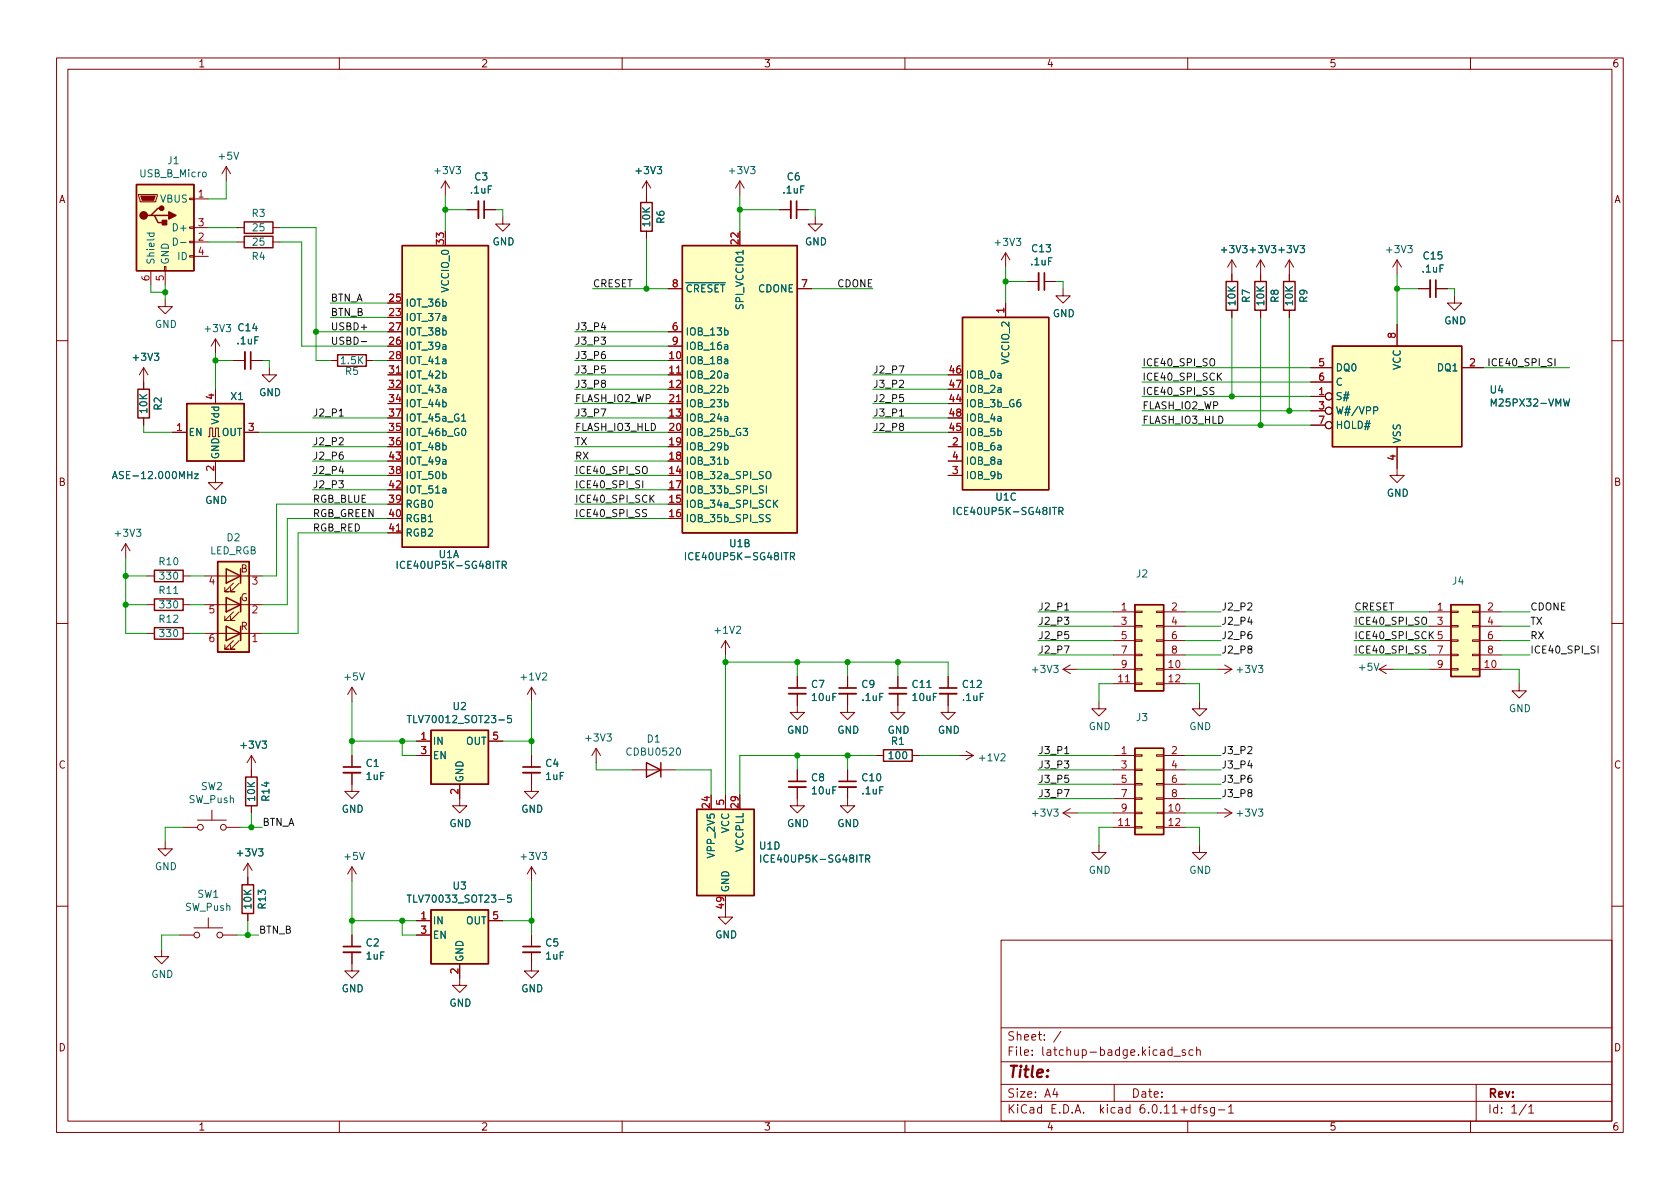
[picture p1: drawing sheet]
<svg xmlns="http://www.w3.org/2000/svg" width="297mm" height="210mm" viewBox="0 0 297 210" stroke-linecap="round" stroke-linejoin="round" font-family="sans-serif">
<g fill="none" stroke="#840000" stroke-width=".18">
<path d="M10 10.2h277v190.1h-277zM12 12.2h273v186.1h-273zM60 10.2v2M110 10.2v2M160 10.2v2M210 10.2v2M260 10.2v2M24.5 34.4h3.3v.3l-.2 1h-2.8zM33.5 35h.8v.3h-.8zM34.3 35.2h2.5M40 29.5l-.8 1.2M40 29.5v2.5"/>
<path d="M40 29.5l.8 1.2M78.7 32l-.7 1.3M78.7 32v2.5M78.7 32l.8 1.3M82.5 37.1h2.1M85.6 37.1h2M88.9 38.3v1.3h1.3l-1.3 1.3-1.3-1.3h1.3M114.3 32l-.8 1.3M114.3 32v3.8M114.3 32l.8 1.3M130.8 32v2.5M130.8 32l-.8 1.3"/>
<path d="M130.8 32l.8 1.3M137.8 37.1h2M140.8 37.1h2.1M144.1 38.3v1.3h1.3l-1.3 1.3-1.2-1.3h1.2M26.7 47.9v2.5M29.1 47.1h.2v.8h-.2zM29.2 53v1.2h1.3l-1.3 1.3-1.3-1.3h1.3M29.2 47.9v2.5M33.5 45.2h.8v.3h-.8zM33.5 42.7h.8v.2h-.8zM33.5 40.1h.8v.3h-.8zM34.3 40.3h2.5"/>
<path d="M34.3 42.8h2.5M34.3 45.3h2.5M38.1 59.9v2.6M38.1 59.9l-.8 1.3M38.1 59.9l.8 1.3M41.9 40.3h1.3M41.9 42.8h1.3M48.3 40.3h1.2M48.3 42.8h1.2M68.6 58.7h2.5M68.6 56.1h2.5M68.6 53.6h2.5"/>
<path d="M78.7 40.9v2.5M114.3 40.9v1.3M118.1 51h2.5M118.1 58.7h2.5M130.8 40.9v2.5M141 51h2.5M177.8 44.7v2.5M177.8 53.6v2.5M177.8 44.7l-.8 1.3M177.8 44.7l.8 1.3M181.6 49.8h2M184.7 49.8h2"/>
<path d="M188 51v1.3h1.2l-1.2 1.3-1.3-1.3h1.3M217.8 46l-.8 1.2M217.8 46v3.8M217.8 54.9v1.2M217.8 46l.8 1.2M222.9 46l-.8 1.2M222.9 46v3.8M222.9 54.9v1.2M222.9 46l.7 1.2M228 46l-.8 1.2M228 46v3.8M228 54.9v1.2"/>
<path d="M228 46l.7 1.2M247 46v2.5M247 57.4v3.8M247 46l-.7 1.2M247 46l.8 1.2M250.8 51h2.1M253.9 51h2M257.2 52.3v1.3h1.2l-1.2 1.3-1.3-1.3h1.3M10 60.2h2M25.4 65l-.8 1.3M25.4 65v3.8M25.4 73.9v1.3"/>
<path d="M25.4 65l.8 1.3M30.5 76.4h2.5M36.8 77.2h.3v-1.5h.5v1.5h.5v-1.5h.5v1.5h.3M38.1 68.8v2.6M41.3 63.7h2M43.2 76.4h2.5M44.3 63.7h2.1M47.6 65v1.3h1.3l-1.3 1.3-1.2-1.3h1.2M58.4 63.7h1.3M64.8 63.7h1.2M68.6 79h2.5M68.6 71.4h2.5"/>
<path d="M68.6 76.4h2.5M68.6 66.3h2.5M68.6 68.8h2.5M68.6 73.9h2.5M68.6 63.7h2.5M68.6 61.2h2.5M118.1 79h2.5M118.1 71.4h2.5M118.1 76.4h2.5M118.1 66.3h2.5M118.1 68.8h2.5M118.1 73.9h2.5"/>
<path d="M118.1 63.7h2.5M118.1 61.2h2.5M167.6 79h2.6M167.6 71.4h2.6M167.6 76.4h2.6M167.6 66.3h2.6M167.6 68.8h2.6M167.6 73.9h2.6M231.8 70.1h2.5M231.8 65h3.8M231.8 72.6h2.5M231.8 67.6h3.8"/>
<path d="M231.8 75.2h2.5M247 79v5.1h1.3l-1.3 1.2-1.3-1.2h1.3M258.4 65h3.9M285 60.2h2M22.2 96.1l-.7 1.3M22.2 96.1v2.6M22.2 96.1l.8 1.3M38.1 81.5v3.8h1.3l-1.3 1.3-1.3-1.3h1.3M68.6 84.1h2.5M68.6 81.5h2.5M68.6 89.1h2.5M68.6 91.7h2.5"/>
<path d="M68.6 86.6h2.5M68.6 94.2h2.5M118.1 84.1h2.5M118.1 81.5h2.5M118.1 89.1h2.5M118.1 91.7h2.5M118.1 86.6h2.5M167.6 84.1h2.6M167.6 81.5h2.6M10 110.2h2M26 112h1.3M26 106.9h1.3"/>
<path d="M26 101.8h1.3M32.4 112h1.3M32.4 106.9h1.3M32.4 101.8h1.3M36.2 112h6.3M36.2 106.9h6.3M36.2 101.8h6.3M40 105.7v2.5zM40 108.2h.1M40 110.7v2.6zM40 113.3h.1M41.3 103.1l-1.5 1.5h.7h-.7v-.7"/>
<path d="M41.3 108.2l-1.5 1.5h.7h-.7v-.7M41.3 113.3l-1.5 1.5h.7h-.7v-.8M42.3 103.1l-1.5 1.5h.7h-.7v-.7M42.3 108.2l-1.5 1.5h.7h-.7v-.7M42.3 113.3l-1.5 1.5h.7h-.7v-.8M42.5 105.7v2.5M42.5 110.7v2.6M43.8 112h2.6M43.8 106.9h2.6M43.8 101.8h2.6M128.3 113.3v2.5M128.3 113.3l-.8 1.2"/>
<path d="M128.3 113.3l.7 1.2M141 119.6v2.1M149.9 119.6v2.1M158.7 119.6v2.1M167.6 119.6v2.1M188 118.4h2.5M188 118.4l1.2 .7M189.2 117.6l-1.2 .8M196.8 118.4h3.9M196.8 108.2h3.9M196.8 110.7h3.9M196.8 113.3h3.9"/>
<path d="M196.8 115.8h3.9M200.7 118.2h1.2v.3h-1.2zM200.7 115.7h1.2v.2h-1.2zM200.7 113.2h1.2v.2h-1.2zM200.7 110.6h1.2v.3h-1.2zM200.7 108.1h1.2v.2h-1.2zM204.5 118.2h1.2v.3h-1.2zM204.5 115.7h1.2v.2h-1.2zM204.5 113.2h1.2v.2h-1.2zM204.5 110.6h1.2v.3h-1.2zM204.5 108.1h1.2v.2h-1.2zM205.7 118.4h3.8"/>
<path d="M205.7 108.2h3.8M205.7 110.7h3.8M205.7 113.3h3.8M205.7 115.8h3.8M215.3 118.4h2.5M216.5 117.6l1.3 .8M217.8 118.4l-1.3 .7M243.8 118.4l1.3 .7M243.8 118.4h2.6M245.1 117.6l-1.3 .8M252.7 118.4h3.8M252.7 108.2h3.8"/>
<path d="M252.7 110.7h3.8M252.7 113.3h3.8M252.7 115.8h3.8M256.5 118.2h1.3v.3h-1.3zM256.5 115.7h1.3v.2h-1.3zM256.5 113.2h1.3v.2h-1.3zM256.5 110.6h1.3v.3h-1.3zM256.5 108.1h1.3v.2h-1.3zM260.3 118.2h1.3v.3h-1.3zM260.3 115.7h1.3v.2h-1.3zM260.3 113.2h1.3v.2h-1.3zM260.3 110.6h1.3v.3h-1.3z"/>
<path d="M260.3 108.1h1.3v.2h-1.3zM261.6 118.4h3.8M261.6 108.2h3.8M261.6 110.7h3.8M261.6 113.3h3.8M261.6 115.8h3.8M285 110.2h2M44.4 133.6v3.8M44.4 133.6l-.7 1.3M44.4 133.6l.8 1.3M62.2 136.6v3.3h1.3l-1.3 1.3-1.2-1.3h1.2M62.2 121.5v2.6"/>
<path d="M62.2 133.6v2M62.2 121.5l-.7 1.3M62.2 121.5l.8 1.3M73.7 131.1h2.5M73.7 133.6h2.5M81.3 138.7v3.8h1.2l-1.2 1.3-1.3-1.3h1.3M86.4 131.1h2.5M94 136.6v3.3h1.2l-1.2 1.3-1.3-1.3h1.3M94 121.5v2.6M94 133.6v2M94 121.5l-.8 1.3M94 121.5l.7 1.3"/>
<path d="M105.4 132.3l-.8 1.3M105.4 132.3v2.6M105.4 132.3l.8 1.3M111.8 136.1h7.6M141 139.2v3.3h1.2l-1.2 1.3-1.3-1.3h1.3M141 122.7v3.3h1.2l-1.2 1.2-1.3-1.2h1.3M141 136.1v2.1M149.9 139.2v3.3h1.2l-1.2 1.3-1.3-1.3h1.3M149.9 122.7v3.3h1.2l-1.2 1.2-1.3-1.2h1.3M149.9 136.1v2.1M154.9 133.6h1.3M158.7 122.7v3.3h1.3l-1.3 1.2-1.2-1.2h1.2"/>
<path d="M161.3 133.6h1.3M167.6 122.7v3.3h1.3l-1.3 1.2-1.2-1.2h1.2M169.5 133.6h2.6M170.8 132.8l1.3 .8M172.1 133.6l-1.3 .8M194.3 124.1v1.2h1.3l-1.3 1.3-1.3-1.3h1.3M196.8 133.6h3.9M196.8 136.1h3.9M196.8 138.7h3.9M196.8 120.9h3.9M200.7 138.6h1.2v.2h-1.2zM200.7 136h1.2v.3h-1.2z"/>
<path d="M200.7 133.5h1.2v.2h-1.2zM200.7 120.8h1.2v.2h-1.2zM204.5 138.6h1.2v.2h-1.2zM204.5 136h1.2v.3h-1.2zM204.5 133.5h1.2v.2h-1.2zM204.5 120.8h1.2v.2h-1.2zM205.7 133.6h3.8M205.7 136.1h3.8M205.7 138.7h3.8M205.7 120.9h3.8M212.1 124.1v1.2h1.3l-1.3 1.3-1.3-1.3h1.3M268.6 120.9v1.3h1.3l-1.3 1.2-1.3-1.2h1.3"/>
<path d="M29.2 148.8v1.3h1.3l-1.3 1.3-1.3-1.3h1.3M32.4 146.3h2.5M34.9 145h5.1M37.5 143.3v1.7M40 146.3h2.5M43.8 152.6v3.9M43.8 152.6l-.7 1.3M43.8 152.6l.8 1.3M44.4 142.5v1.3M62.2 153.3l-.7 1.3M62.2 153.3v2.5M62.2 153.3l.8 1.3"/>
<path d="M94 153.3v2.5M94 153.3l-.8 1.3M94 153.3l.7 1.3M125.7 140.6v2.5M128.3 158.4v3.8h1.2l-1.2 1.2-1.3-1.2h1.3M128.3 140.6v2.5M130.8 140.6v2.5M188 143.8h2.5M188 143.8l1.2 .7M189.2 143l-1.2 .8M194.3 149.5v1.2h1.3l-1.3 1.3-1.3-1.3h1.3M196.8 146.3h3.9"/>
<path d="M196.8 143.8h3.9M196.8 141.2h3.9M200.7 146.2h1.2v.2h-1.2zM200.7 143.6h1.2v.3h-1.2zM200.7 141.1h1.2v.2h-1.2zM204.5 146.2h1.2v.2h-1.2zM204.5 143.6h1.2v.3h-1.2zM204.5 141.1h1.2v.2h-1.2zM205.7 146.3h3.8M205.7 143.8h3.8M205.7 141.2h3.8M212.1 149.5v1.2h1.3l-1.3 1.3-1.3-1.3h1.3"/>
<path d="M215.3 143.8h2.5M216.5 143l1.3 .8M217.8 143.8l-1.3 .7M10 160.2h2M28.6 167.9v1.3h1.2l-1.2 1.2-1.3-1.2h1.3M31.7 165.3h2.6M34.3 164.1h5.1M36.8 162.3v1.8M39.4 165.3h2.5M43.8 161.5v1.3M62.2 168.4v3.3h1.3l-1.3 1.3-1.2-1.3h1.2M62.2 165.3v2.1"/>
<path d="M73.7 162.8h2.5M73.7 165.3h2.5M81.3 170.4v3.8h1.2l-1.2 1.3-1.3-1.3h1.3M86.4 162.8h2.5M94 168.4v3.3h1.2l-1.2 1.3-1.3-1.3h1.3M94 165.3v2.1M177 166.3h108v32h-108zM285 160.2h2M60 198.3v2M110 198.3v2M160 198.3v2M177 194.8h108"/>
<path d="M177 191.8h108M177 187.8h108M177 181.8h108M182.5 186.5v.1M182.5 185.7v.1M184.6 183.8v.1M184.6 183v.1M187.6 182.4l-1.3 1.9M197 191.8v3M207.6 186.8h1.1M209.6 185.7l-.4-.1-.2 .2 .1 .3 .5 .1v.4h-.6M210 198.3v2"/>
<path d="M210.9 185.7l-.4-.1-.3 .3v.4l.2 .3h.5M211.6 185.8l.2-.2 .3 .1 .1 .9M211.6 185.1v1.5M215.4 196.3h1.2M217.2 195.8l.4-.5v1.5M217.2 196.8h.9M260 198.3v2M261 191.8v6.5M270.3 195.8l.4-.5v1.5M270.3 196.8h.9"/>
<circle cx="234.9" cy="75.2" r=".63"/>
<circle cx="234.9" cy="70.1" r=".63"/>
<circle cx="234.9" cy="72.6" r=".63"/>
<circle cx="35.4" cy="146.3" r=".51"/>
<circle cx="39.5" cy="146.3" r=".51"/>
<circle cx="34.8" cy="165.3" r=".51"/>
<circle cx="38.9" cy="165.3" r=".51"/>
</g>
<g fill="none" stroke="#840000" stroke-width=".33">
<path d="M84.6 35.6v3M139.8 35.6v3M183.6 48.3v3M252.9 49.5v3.1M43.3 62.2v3.1M60.7 136.6h3.1M92.5 136.6h3M139.4 139.2h3.1M139.4 122.7h3.1M148.3 139.2h3.1M148.3 122.7h3.1M157.2 122.7h3.1"/>
<path d="M166.1 122.7h3.1M60.7 168.4h3.1M92.5 168.4h3"/>
</g>
<g fill="none" stroke="#840000" stroke-width=".3">
<path d="M85.6 35.6v3M140.8 35.6v3M184.7 48.3v3M253.9 49.5v3.1M44.3 62.2v3.1M60.7 135.6h3.1M92.5 135.6h3M139.4 138.2h3.1M139.4 121.7h3.1M148.3 138.2h3.1M148.3 121.7h3.1M157.2 121.7h3.1"/>
<path d="M166.1 121.7h3.1M60.7 167.4h3.1M92.5 167.4h3"/>
</g>
<g fill="#ffffc2" stroke="#ffffc2" stroke-width=".18">
<path d="M170.2 56.1h15.2v30.5h-15.2z"/>
<path d="M76.2 129.2h10.2v9.5h-10.2z"/>
<path d="M123.2 143.1h10.1v15.3h-10.1z"/>
<path d="M235.6 61.2h22.8v17.8h-22.8z"/>
<path d="M120.6 43.4h20.4v50.8h-20.4z"/>
<path d="M256.5 106.9h5.1v12.7h-5.1z"/>
<path d="M33 71.4h10.2v10.1h-10.2z"/>
<path d="M71.1 43.4h15.3v53.4h-15.3z"/>
<path d="M38.5 99.3h5.6v16h-5.6z"/>
<path d="M76.2 160.9h10.2v9.5h-10.2z"/>
<path d="M200.7 132.3h5v15.3h-5z"/>
<path d="M200.7 106.9h5v15.3h-5z"/>
<path d="M24.1 32.6h10.2v15.3h-10.2z"/>
</g>
<g fill="none" stroke="#840000" stroke-width=".25">
<path d="M24.1 32.6h10.2v15.3h-10.2zM26.7 38.1h.6l.6 1.3h1.3M27.3 38.1h2.5M28.6 36.8h-.7l-1.2 1.3h-.7M43.2 39.2h5.1v2.1h-5.1zM113.3 35.8h2v5.1h-2zM43.2 41.8h5.1v2h-5.1zM71.1 43.4h15.3v53.4h-15.3zM120.6 43.4h20.4v50.8h-20.4zM170.2 56.1h15.2v30.5h-15.2zM216.8 49.8h2v5.1h-2zM221.9 49.8h2v5.1h-2z"/>
<path d="M226.9 49.8h2.1v5.1h-2.1zM24.4 68.8h2v5.1h-2zM33 71.4h10.2v10.1h-10.2zM59.7 62.7h5.1v2.1h-5.1zM235.6 61.2h22.8v17.8h-22.8zM38.5 99.3h5.6v16h-5.6zM27.3 111h5.1v2h-5.1zM27.3 105.9h5.1v2h-5.1zM27.3 100.8h5.1v2.1h-5.1zM40 100.6l2.5 1.2-2.5 1.3zM40 105.7l2.5 1.2-2.5 1.3zM40 110.7l2.5 1.3-2.5 1.3z"/>
<path d="M42.5 100.6v2.5M42.5 105.7v2.5M42.5 110.7v2.6M200.7 106.9h5v15.3h-5zM256.5 106.9h5.1v12.7h-5.1zM43.4 137.4h2.1v5.1h-2.1zM76.2 129.2h10.2v9.5h-10.2zM114.3 134.9l2.5 1.2-2.5 1.3zM116.8 134.9v2.5M156.2 132.6h5.1v2h-5.1zM200.7 132.3h5v15.3h-5zM42.8 156.5h2v5h-2z"/>
<path d="M123.2 143.1h10.1v15.3h-10.1zM76.2 160.9h10.2v9.5h-10.2z"/>
</g>
<g fill="none" stroke="#006464" stroke-width=".18">
<path d="M35.9 30.6l.1-.2 .4 .2 .1 .4-.2 .2-.3 .1-.1-.1zM41.4 26.9l.4 1.3 .4-1.3M80.6 29.4h.8l-.4 .5 .4 .2v.5l-.2 .1-.6-.1M116.2 29.4h.8l-.4 .5 .3 .2v.5l-.2 .1-.5-.1M132.7 29.4h.8l-.4 .5 .3 .2v.5l-.2 .1-.5-.1M26 41.2h1.2M26.5 41.2l-.1 .4 .2 .2 .6-.1v-.5M30.7 42.1a.64 .64 0 0 1 .7 .6 .64 .64 0 0 1-.7 .7zM31.9 42.9h1M40 57.4h.8l-.4 .5 .3 .1v.5l-.2 .2-.5-.2M121.2 50h7M128.1 58.5l.4-.1 .2 .2-.1 .6h-.5"/>
<path d="M179.7 42.1h.8l-.4 .5 .3 .2v.5l-.2 .1-.5-.1M229.9 43.4h.7l-.4 .5 .4 .1v.6l-.2 .1-.5-.1M248.9 43.4h.8l-.4 .5 .3 .1v.6l-.1 .1-.6-.1M27.3 62.5h.8l-.4 .5 .3 .1v.5l-.2 .1-.5-.1M81.6 74.5h.7M128.1 68.6h.4l.2 .2-.1 .5h-.5M128.1 78.8l.4-.1 .2 .3-.1 .5h-.5M128.1 71.2l.4-.1 .2 .2-.1 .6h-.5M131.4 75.8h.8l-.4 .4 .3 .2v.5l-.2 .1-.5-.1M242.9 72.6l.6-.1 .1-.1-.1-.3-.6-.2v1.3M276.4 70.5l.3 1.3 .3-.9 .2 .9 .3-1.3M24.1 93.6h.8l-.4 .5 .3 .1v.5l-.1 .2-.6-.2"/>
<path d="M33.2 84h.7M33.9 83.4v1.2M34.4 83.8h.7l-.7 .8h.7M87.6 99.2h.8M88 99.2v1.3M88.8 99.9h.6l.1-.2v-.3l-.7-.2v1.3M89.1 99.9l.4 .6M128.1 81.3h.4l.2 .2-.1 .5h-.5M135.5 83.6l.2-.2a.43 .43 0 0 1 .6 .4v.4a.42 .42 0 0 1-.4 .5 .42 .42 0 0 1-.5-.5zM135.5 85.9v1.3M136.2 91.1l-.5-.1-.2 .1v.4l.6 .2 .1 .3-.3 .3-.5-.1M137 89l.5 .7"/>
<path d="M137.5 88.5l-.7 .7M138.6 97.7h.7M139 97.7v1.3M139.8 98.4l.6-.1 .1-.2-.1-.3-.6-.1v1.3M140.1 98.4l.4 .6M186.1 89.7h.7M186.4 89.7v1.3M187.2 90.4l.6-.1 .1-.2v-.3l-.7-.1v1.3M187.5 90.4l.4 .6M30.7 105h.7M63.6 119l.4 1.3 .4-1.3M95.9 119.1l.5-.1 .3 .3-.8 1h.8"/>
<path d="M130.2 110.8l.5-.1 .2 .4-.7 .9h.7M186.3 117.7h.8l-.4 .4 .3 .2v.5l-.2 .1-.5-.1M222.5 117.7h.8l-.4 .4 .3 .2v.5l-.2 .1-.5-.1M243 117.3l.4 1.3 .4-1.3M46.3 131h.8l-.4 .5 .4 .2v.5l-.2 .1-.6-.1M88.2 127.3h1M90.4 126.5h-.6l-.1 .6 .2-.1 .4 .1 .1 .2v.4l-.2 .1-.5-.1M107.3 129.8h.8l-.4 .5 .3 .1v.5l-.2 .1-.5-.1M119.7 132.4l.2-.1a.68 .68 0 0 1 .4 .6 .68 .68 0 0 1-.4 .6l-.2-.1-.1-.3zM163.9 121.6h.7M177 133.4l.5-.1 .2 .3-.8 1h.8M45.7 150.1h.8l-.4 .5 .3 .1v.5l-.1 .2-.6-.2"/>
<path d="M63.6 150.7l.4 1.3 .4-1.3M88.2 159.1h1M90.4 158.3h-.6l-.1 .6 .2-.1h.4l.1 .2v.4l-.2 .1-.5-.1M95.9 150.7h.8l-.5 .5 .4 .1v.6l-.2 .1-.5-.1M151.9 151.2h.7M152.3 151.2v1.3M153.1 151.9l.6-.1 .1-.2-.1-.3-.6-.1v1.3M153.4 151.9l.4 .6M186.3 143.1h.8l-.4 .4 .3 .2v.5l-.2 .1-.5-.1M222.5 143.1h.8l-.4 .4 .3 .2v.5l-.2 .1-.5-.1"/>
</g>
<path d="M70.1 66h.7M119.6 66h.7M119.6 71.1h.7M70.1 93.9h.7M37.4 102l-.3 .9h.8M37.7 112.2l-.4 .1a.85 .85 0 0 0 0 1.2l.5-.1v-.5l-.2-.2h-.4l-.1 .2M37.8 107.1h-.6l-.1 .6 .2-.1 .4 .1 .1 .1v.5l-.2 .1-.5-.1M44.7 102h.7l-.4 .5 .4 .1v.6l-.2 .1-.5-.1M44.7 112.6l.4-.4v1.3M44.7 107.2l.5-.1 .2 .4-.7 .9h.7M199 120.6h.7M199 146h.7" fill="none" stroke="#a90000" stroke-width=".18"/>
<g fill="#840000" stroke="#840000" stroke-width=".25">
<path d="M29.8 37.5l1.3 .6-1.3 .6z"/>
<path d="M28.7 39h.8v.7h-.8z"/>
<circle cx="25.4" cy="38.1" r=".63"/>
<circle cx="28.6" cy="36.8" r=".38"/>
</g>
<path d="M24.9 34.7h2.5l-.2 .7h-2.1z" fill="#840000" stroke="#840000" stroke-width=".18"/>
<g fill="none" stroke="#0f0f0f" stroke-width=".18">
<path d="M60 73.6h.7M63.9 60.4h.9M159 73.6h.8M214.6 68.6l-.4-.1-.2 .1v.4l.5 .2 .1 .3-.2 .3-.5-.1M215.4 66.5l.6 .7M216 66l-.7 .7M274.9 63.4v1.3M113.7 85v1.3M114.3 90.2l-.5-.1-.1 .1v.4l.5 .2 .1 .3-.2 .3-.5-.1M115.1 88.1l.5 .7M115.6 87.6l-.7 .7M188.2 107.9h.8"/>
<path d="M252.1 114.3l-.5-.1-.2 .1v.4l.6 .3 .1 .3-.2 .2-.5-.1M282.6 114.2v1.3M188.2 133.3h.8"/>
</g>
<g fill="none" stroke="#009600" stroke-width=".18">
<path d="M40 32v3.2h-3.2M78.7 34.5v6.4M78.7 37.1h3.8M87.6 37.1h1.3v1.2M130.8 34.5v6.4M130.8 37.1h7M142.9 37.1h1.2v1.2M26.7 50.4v1.3h2.5M29.2 50.4v2.6M36.8 40.3h5.1M36.8 42.8h5.1M49.5 40.3h6.4v23.4h2.5"/>
<path d="M49.5 42.8h3.8v18.4h15.3M55.9 58.7h12.7M58.4 56.1h10.2M58.4 53.6h10.2M101.6 58.7h16.5M104.8 51h13.3M114.3 42.2v8.8M143.5 51h10.8M177.8 47.2v6.4M177.8 49.8h3.8M186.7 49.8h1.3v1.2M217.8 56.1v14"/>
<path d="M222.9 56.1v19.1M228 56.1v16.5M247 48.5v8.9M247 51h3.8M255.9 51h1.3v1.3M25.4 75.2v1.2h5.1M38.1 62.5v6.3M38.1 63.7h3.2M45.7 76.4h22.9M46.4 63.7h1.2v1.3M55.2 73.9h13.4M55.2 79h13.4"/>
<path d="M66 63.7h2.6M101.6 71.4h16.5M101.6 76.4h16.5M101.6 73.9h16.5M101.6 66.3h16.5M101.6 68.8h16.5M101.6 61.2h16.5M101.6 63.7h16.5M101.6 79h16.5M154.3 71.4h13.3M154.3 76.4h13.3M154.3 73.9h13.3"/>
<path d="M154.3 66.3h13.3M154.3 68.8h13.3M201.9 65h29.9M201.9 67.6h29.9M201.9 70.1h29.9M201.9 72.6h29.9M201.9 75.2h29.9M262.3 65h15.2M22.2 98.7v13.3h3.8M55.2 86.6h13.4M55.2 84.1h13.4M55.2 81.5h13.4"/>
<path d="M68.6 91.7h-17.8v15.2h-4.4M68.6 89.1h-19.7v12.7h-2.5M68.6 94.2h-15.9v17.8h-6.3M101.6 89.1h16.5M101.6 86.6h16.5M101.6 84.1h16.5M101.6 81.5h16.5M101.6 91.7h16.5M22.2 106.9h3.8M22.2 101.8h3.8M33.7 106.9h2.5M33.7 101.8h2.5"/>
<path d="M33.7 112h2.5M128.3 117.1h39.3v2.5M128.3 115.8v24.8M141 117.1v2.5M149.9 117.1v2.5M158.7 117.1v2.5M183.5 115.8h13.3M183.5 110.7h13.3M183.5 113.3h13.3M183.5 108.2h13.3M190.5 118.4h6.3M209.5 118.4h5.8"/>
<path d="M209.5 115.8h6.4M209.5 110.7h6.4M209.5 113.3h6.4M209.5 108.2h6.4M239.4 115.8h13.3M239.4 110.7h13.3M239.4 113.3h13.3M239.4 108.2h13.3M246.4 118.4h6.3M265.4 118.4h3.2v2.5M265.4 115.8h5.1M265.4 110.7h5.1"/>
<path d="M265.4 113.3h5.1M265.4 108.2h5.1M62.2 124.1v9.5M62.2 131.1h11.5M71.1 131.1v2.5h2.6M88.9 131.1h5.1M94 124.1v9.5M105.4 134.9v1.2h6.4M119.4 136.1h6.3v4.5M141 133.6v2.5M149.9 133.6v2.5M154.9 133.6h-24.1v7"/>
<path d="M162.6 133.6h6.9M183.5 133.6h13.3M183.5 136.1h13.3M183.5 138.7h13.3M196.8 120.9h-2.5v3.2M209.5 120.9h2.6v3.2M209.5 133.6h6.4M209.5 136.1h6.4M209.5 138.7h6.4M32.4 146.3h-3.2v2.5M42.5 146.3h3.9M44.4 143.8v2.5"/>
<path d="M62.2 155.8v9.5M94 155.8v9.5M183.5 141.2h13.3M190.5 143.8h6.3M196.8 146.3h-2.5v3.2M209.5 146.3h2.6v3.2M209.5 143.8h5.8M209.5 141.2h6.4M31.7 165.3h-3.1v2.6M41.9 165.3h3.8M43.8 162.8v2.5M62.2 162.8h11.5"/>
<path d="M71.1 162.8v2.5h2.6M88.9 162.8h5.1"/>
</g>
<g fill="#009600" stroke="#009600" stroke-width=".18">
<circle cx="38.1" cy="63.7" r=".46"/>
<circle cx="55.9" cy="58.7" r=".46"/>
<circle cx="29.2" cy="51.7" r=".46"/>
<circle cx="71.1" cy="162.8" r=".46"/>
<circle cx="71.1" cy="131.1" r=".46"/>
<circle cx="62.2" cy="131.1" r=".46"/>
<circle cx="43.8" cy="165.3" r=".46"/>
<circle cx="44.4" cy="146.3" r=".46"/>
<circle cx="62.2" cy="162.8" r=".46"/>
<circle cx="22.2" cy="106.9" r=".46"/>
<circle cx="22.2" cy="101.8" r=".46"/>
<circle cx="78.7" cy="37.1" r=".46"/>
<circle cx="114.3" cy="51" r=".46"/>
<circle cx="130.8" cy="37.1" r=".46"/>
<circle cx="94" cy="162.8" r=".46"/>
<circle cx="94" cy="131.1" r=".46"/>
<circle cx="141" cy="117.1" r=".46"/>
<circle cx="228" cy="72.6" r=".46"/>
<circle cx="222.9" cy="75.2" r=".46"/>
<circle cx="217.8" cy="70.1" r=".46"/>
<circle cx="128.3" cy="117.1" r=".46"/>
<circle cx="158.7" cy="117.1" r=".46"/>
<circle cx="149.9" cy="117.1" r=".46"/>
<circle cx="177.8" cy="49.8" r=".46"/>
<circle cx="247" cy="51" r=".46"/>
<circle cx="141" cy="133.6" r=".46"/>
<circle cx="149.9" cy="133.6" r=".46"/>
</g>
<text font-size="2.8" fill="#840000" x="178" y="191.2">Title:</text>
<g font-size="2.1" fill="#840000">
<text x="178" y="184.5">Sheet:</text>
<text x="178" y="187.2">File:</text>
<text x="184.4" y="187.2">latchup-badge.kicad_sch</text>
<text x="178" y="197.4">KiCad</text>
<text x="178" y="194.6">Size:</text>
<text x="184.7" y="194.6">A4</text>
<text x="185.7" y="197.4">E.D.A.</text>
<text x="194.6" y="197.4">kicad</text>
<text x="200" y="194.6">Date:</text>
<text x="201.8" y="197.4">6.0.11+dfsg-1</text>
<text x="263" y="194.6">Rev:</text>
<text x="263" y="197.4">Id:</text>
<text x="267.1" y="197.4">1/1</text>
</g>
<g font-size="1.8" fill="#840000">
<text x="35" y="12.3">1</text>
<text x="85" y="12.3">2</text>
<text x="135" y="12.3">3</text>
<text x="185" y="12.3">4</text>
<text x="235" y="12.3">5</text>
<text x="285" y="12.3">6</text>
<text x="10.4" y="36.3">A</text>
<text x="285.4" y="36.3">A</text>
<text x="10.3" y="86.3">B</text>
<text x="285.3" y="86.3">B</text>
<text x="42.5" y="101.6">B</text>
<text x="42.5" y="106.7">G</text>
<text x="42.5" y="111.8">R</text>
<text x="10.3" y="136.3">C</text>
<text x="285.3" y="136.3">C</text>
<text x="10.3" y="186.3">D</text>
<text x="285.3" y="186.3">D</text>
<text x="35" y="200.3">1</text>
<text x="85" y="200.3">2</text>
<text x="135" y="200.3">3</text>
<text x="185" y="200.3">4</text>
<text x="235" y="200.3">5</text>
<text x="285" y="200.3">6</text>
</g>
<g font-size="1.8" fill="#006464">
<text x="29.5" y="29.4">J1</text>
<text x="38.4" y="28.6">+5V</text>
<text x="24.5" y="31.7">USB_B_Micro</text>
<text x="76.5" y="31.2">+3V3</text>
<text x="83" y="34.6">.1uF</text>
<text x="83.8" y="32.3">C3</text>
<text x="112.1" y="31.2">+3V3</text>
<text x="128.6" y="31.2">+3V3</text>
<text x="138.2" y="34.6">.1uF</text>
<text x="139" y="32.3">C6</text>
<text x="28.2" y="36.2">VBUS</text>
<text x="30.3" y="41.3">D+</text>
<text x="44.4" y="38.7">R3</text>
<text x="44.4" y="41.3">25</text>
<text x="115.3" y="40.3" transform="rotate(-90 115.3 40.3)">10K</text>
<text x="117.9" y="39.7" transform="rotate(-90 117.9 39.7)">R6</text>
<text x="27.7" y="46.9" transform="rotate(-90 27.7 46.9)">Shield</text>
<text x="30.2" y="46.9" transform="rotate(-90 30.2 46.9)">GND</text>
<text x="31.2" y="46.4">ID</text>
<text x="44.4" y="46.4">R4</text>
<text x="44.4" y="43.8">25</text>
<text x="87" y="43.8">GND</text>
<text x="142.3" y="43.8">GND</text>
<text x="175.6" y="43.9">+3V3</text>
<text x="182" y="47.3">.1uF</text>
<text x="182.2" y="45">C13</text>
<text x="215.6" y="45.1">+3V3 +3V3 +3V3</text>
<text x="244.8" y="45.1">+3V3</text>
<text x="251.4" y="46.3">C15</text>
<text x="79.8" y="51.8" transform="rotate(-90 79.8 51.8)">VCCIO_0</text>
<text x="121.2" y="52.1">~{CRESET}</text>
<text x="134" y="52.1">CDONE</text>
<text x="221.4" y="53.6" transform="rotate(-90 221.4 53.6)">R7</text>
<text x="226.4" y="53.6" transform="rotate(-90 226.4 53.6)">R8</text>
<text x="231.5" y="53.6" transform="rotate(-90 231.5 53.6)">R9</text>
<text x="251.3" y="48.6">.1uF</text>
<text x="27.3" y="58.4">GND</text>
<text x="35.9" y="59.1">+3V3</text>
<text x="41.9" y="59">C14</text>
<text x="71.6" y="57.2">IOT_37a</text>
<text x="71.6" y="54.6">IOT_36b</text>
<text x="71.6" y="59.7">IOT_38b</text>
<text x="121.2" y="59.7">IOB_13b</text>
<text x="131.8" y="54.9" transform="rotate(-90 131.8 54.9)">SPI_VCCIO1</text>
<text x="186.1" y="56.5">GND</text>
<text x="218.8" y="54.2" transform="rotate(-90 218.8 54.2)">10K</text>
<text x="223.9" y="54.2" transform="rotate(-90 223.9 54.2)">10K</text>
<text x="229" y="54.2" transform="rotate(-90 229 54.2)">10K</text>
<text x="255.3" y="57.7">GND</text>
<text x="23.2" y="64.2">+3V3</text>
<text x="41.7" y="61.3">.1uF</text>
<text x="60" y="64.8">1.5K</text>
<text x="71.6" y="62.2">IOT_39a</text>
<text x="71.6" y="64.8">IOT_41a</text>
<text x="121.2" y="64.8">IOB_18a</text>
<text x="121.2" y="62.2">IOB_16a</text>
<text x="178.8" y="64.5" transform="rotate(-90 178.8 64.5)">VCCIO_2</text>
<text x="248" y="65.5" transform="rotate(-90 248 65.5)">VCC</text>
<text x="40.6" y="71.1">X1</text>
<text x="45.7" y="70.4">GND</text>
<text x="60.9" y="66.7">R5</text>
<text x="71.6" y="67.3">IOT_42b</text>
<text x="71.6" y="69.9">IOT_43a</text>
<text x="121.2" y="67.3">IOB_20a</text>
<text x="121.2" y="69.9">IOB_22b</text>
<text x="170.7" y="67.3">IOB_0a</text>
<text x="170.7" y="69.9">IOB_2a</text>
<text x="236.1" y="71.1">S#</text>
<text x="236.1" y="66">DQ0</text>
<text x="236.1" y="68.6">C</text>
<text x="254" y="66">DQ1</text>
<text x="263.3" y="70">U4</text>
<text x="26.4" y="73.3" transform="rotate(-90 26.4 73.3)">10K</text>
<text x="29" y="72.7" transform="rotate(-90 29 72.7)">R2</text>
<text x="33.3" y="77.5">EN</text>
<text x="39.1" y="75.2" transform="rotate(-90 39.1 75.2)">Vdd</text>
<text x="39.1" y="77.5">OUT</text>
<text x="71.6" y="72.4">IOT_44b</text>
<text x="71.6" y="77.5">IOT_46b_G0</text>
<text x="71.6" y="74.9">IOT_45a_G1</text>
<text x="121.2" y="74.9">IOB_24a</text>
<text x="121.2" y="77.5">IOB_25b_G3</text>
<text x="121.2" y="72.4">IOB_23b</text>
<text x="170.7" y="72.4">IOB_3b_G6</text>
<text x="170.7" y="77.5">IOB_5b</text>
<text x="170.7" y="74.9">IOB_4a</text>
<text x="236.1" y="73.7">W#/VPP</text>
<text x="236.1" y="76.2">HOLD#</text>
<text x="263.3" y="72.3">M25PX32-VMW</text>
<text x="39.1" y="81.3" transform="rotate(-90 39.1 81.3)">GND</text>
<text x="71.6" y="80">IOT_48b</text>
<text x="71.6" y="82.6">IOT_49a</text>
<text x="121.2" y="82.6">IOB_31b</text>
<text x="121.2" y="80">IOB_29b</text>
<text x="170.7" y="80">IOB_6a</text>
<text x="170.7" y="82.6">IOB_8a</text>
<text x="248" y="78.5" transform="rotate(-90 248 78.5)">VSS</text>
<text x="19.7" y="85.1">ASE-12.000MHz</text>
<text x="36.2" y="89.5">GND</text>
<text x="71.6" y="85.1">IOT_50b</text>
<text x="71.6" y="87.6">IOT_51a</text>
<text x="121.2" y="85.1">IOB_32a_SPI_SO</text>
<text x="121.2" y="87.6">IOB_33b_SPI_SI</text>
<text x="170.7" y="85.1">IOB_9b</text>
<text x="175.9" y="88.9">U1C</text>
<text x="245.1" y="88.2">GND</text>
<text x="20" y="95.3">+3V3</text>
<text x="71.6" y="90.2">RGB0</text>
<text x="71.6" y="92.7">RGB1</text>
<text x="71.6" y="95.3">RGB2</text>
<text x="121.2" y="90.2">IOB_34a_SPI_SCK</text>
<text x="121.2" y="92.7">IOB_35b_SPI_SS</text>
<text x="168.3" y="91.4">ICE40UP5K-SG48ITR</text>
<text x="27.9" y="100.3">R10</text>
<text x="37.1" y="98.4">LED_RGB</text>
<text x="40" y="96.1">D2</text>
<text x="69.9" y="101">ICE40UP5K-SG48ITR</text>
<text x="77.5" y="99.1">U1A</text>
<text x="120.8" y="99.4">ICE40UP5K-SG48ITR</text>
<text x="128.8" y="97.1">U1B</text>
<text x="27.9" y="105.4">R11</text>
<text x="28" y="108">330</text>
<text x="28" y="102.9">330</text>
<text x="200.8" y="102.5">J2</text>
<text x="256.6" y="103.8">J4</text>
<text x="27.9" y="110.5">R12</text>
<text x="28" y="113">330</text>
<text x="126" y="112.4">+1V2</text>
<text x="182.2" y="119.4">+3V3</text>
<text x="218.4" y="119.4">+3V3</text>
<text x="240" y="119">+5V</text>
<text x="60.6" y="120.7">+5V</text>
<text x="79.9" y="125.9">U2</text>
<text x="91.7" y="120.7">+1V2</text>
<text x="143.3" y="122">C7</text>
<text x="143.3" y="124.3">10uF</text>
<text x="152.2" y="122">C9</text>
<text x="152.2" y="124.3">.1uF</text>
<text x="161.1" y="122">C11</text>
<text x="161.1" y="124.3">10uF</text>
<text x="170" y="122">C12</text>
<text x="170" y="124.3">.1uF</text>
<text x="71.8" y="128.2">TLV70012_SOT23-5</text>
<text x="103.2" y="131.5">+3V3</text>
<text x="114.3" y="131.7">D1</text>
<text x="139.1" y="130.1">GND</text>
<text x="148" y="130.1">GND</text>
<text x="156.9" y="130.1">GND</text>
<text x="165.8" y="130.1">GND</text>
<text x="192.4" y="129.5">GND</text>
<text x="200.8" y="127.9">J3</text>
<text x="210.2" y="129.5">GND</text>
<text x="266.7" y="126.3">GND</text>
<text x="42.2" y="132.8">+3V3</text>
<text x="64.6" y="136">C1</text>
<text x="76.5" y="132.1">IN</text>
<text x="76.5" y="134.6">EN</text>
<text x="82.3" y="132.1">OUT</text>
<text x="96.3" y="136">C4</text>
<text x="110.5" y="134">CDBU0520</text>
<text x="156.9" y="134.6">100</text>
<text x="157.4" y="132.1">R1</text>
<text x="172.8" y="135">+1V2</text>
<text x="33.3" y="142.4">SW_Push</text>
<text x="35.5" y="140.1">SW2</text>
<text x="45.5" y="141.9" transform="rotate(-90 45.5 141.9)">10K</text>
<text x="48" y="141.9" transform="rotate(-90 48 141.9)">R14</text>
<text x="64.6" y="138.3">1uF</text>
<text x="82.3" y="138.4" transform="rotate(-90 82.3 138.4)">GND</text>
<text x="96.3" y="138.3">1uF</text>
<text x="143.3" y="138.5">C8</text>
<text x="143.3" y="140.8">10uF</text>
<text x="152.2" y="138.5">C10</text>
<text x="152.2" y="140.8">.1uF</text>
<text x="60.3" y="144.1">GND</text>
<text x="79.4" y="146.6">GND</text>
<text x="92.1" y="144.1">GND</text>
<text x="129.3" y="147.4" transform="rotate(-90 129.3 147.4)">VCC</text>
<text x="139.1" y="146.6">GND</text>
<text x="148" y="146.6">GND</text>
<text x="182.2" y="144.8">+3V3</text>
<text x="218.4" y="144.8">+3V3</text>
<text x="27.3" y="154.3">GND</text>
<text x="41.6" y="151.8">+3V3</text>
<text x="60.6" y="152.5">+5V</text>
<text x="91.7" y="152.5">+3V3</text>
<text x="126.8" y="151.9" transform="rotate(-90 126.8 151.9)">VPP_2V5</text>
<text x="131.8" y="150.7" transform="rotate(-90 131.8 150.7)">VCCPLL</text>
<text x="134.1" y="150.6">U1D</text>
<text x="134.1" y="152.9">ICE40UP5K-SG48ITR</text>
<text x="192.4" y="154.9">GND</text>
<text x="210.2" y="154.9">GND</text>
<text x="32.6" y="161.4">SW_Push</text>
<text x="34.8" y="159.1">SW1</text>
<text x="44.8" y="160.9" transform="rotate(-90 44.8 160.9)">10K</text>
<text x="47.4" y="160.9" transform="rotate(-90 47.4 160.9)">R13</text>
<text x="71.8" y="160">TLV70033_SOT23-5</text>
<text x="79.9" y="157.7">U3</text>
<text x="129.3" y="157.9" transform="rotate(-90 129.3 157.9)">GND</text>
<text x="64.6" y="167.7">C2</text>
<text x="76.5" y="163.8">IN</text>
<text x="76.5" y="166.4">EN</text>
<text x="82.3" y="163.8">OUT</text>
<text x="96.3" y="167.7">C5</text>
<text x="126.4" y="166.3">GND</text>
<text x="26.7" y="173.3">GND</text>
<text x="64.6" y="170.1">1uF</text>
<text x="82.3" y="170.2" transform="rotate(-90 82.3 170.2)">GND</text>
<text x="96.3" y="170.1">1uF</text>
<text x="60.3" y="175.8">GND</text>
<text x="79.4" y="178.4">GND</text>
<text x="92.1" y="175.8">GND</text>
</g>
<g font-size="1.8" fill="#a90000">
<text x="34.9" y="34.9">1</text>
<text x="34.9" y="40">3</text>
<text x="34.9" y="42.5">2</text>
<text x="34.9" y="45.1">4</text>
<text x="78.5" y="43.4" transform="rotate(-90 78.5 43.4)">33</text>
<text x="130.6" y="43.4" transform="rotate(-90 130.6 43.4)">22</text>
<text x="26.4" y="49.8" transform="rotate(-90 26.4 49.8)">6</text>
<text x="29" y="49.8" transform="rotate(-90 29 49.8)">5</text>
<text x="68.6" y="53.3">25</text>
<text x="118.7" y="50.8">8</text>
<text x="141.6" y="50.8">7</text>
<text x="68.6" y="55.9">23</text>
<text x="68.6" y="58.4">27</text>
<text x="118.7" y="58.4">6</text>
<text x="177.5" y="55.5" transform="rotate(-90 177.5 55.5)">1</text>
<text x="246.8" y="60" transform="rotate(-90 246.8 60)">8</text>
<text x="68.6" y="61">26</text>
<text x="68.6" y="63.5">28</text>
<text x="118.1" y="63.5">10</text>
<text x="118.7" y="61">9</text>
<text x="233" y="64.8">5</text>
<text x="259.7" y="64.8">2</text>
<text x="37.8" y="70.8" transform="rotate(-90 37.8 70.8)">4</text>
<text x="68.6" y="66">31</text>
<text x="68.6" y="68.6">32</text>
<text x="68.6" y="71.1">34</text>
<text x="118.1" y="66">11</text>
<text x="118.1" y="68.6">12</text>
<text x="118.1" y="71.1">21</text>
<text x="167.6" y="71.1">44</text>
<text x="167.6" y="66">46</text>
<text x="167.6" y="68.6">47</text>
<text x="233" y="69.8">1</text>
<text x="233" y="67.3">6</text>
<text x="31.1" y="76.2">1</text>
<text x="43.8" y="76.2">3</text>
<text x="68.6" y="76.2">35</text>
<text x="68.6" y="73.7">37</text>
<text x="118.1" y="73.7">13</text>
<text x="118.1" y="76.2">20</text>
<text x="167.6" y="76.2">45</text>
<text x="167.6" y="73.7">48</text>
<text x="233" y="72.4">3</text>
<text x="233" y="74.9">7</text>
<text x="37.8" y="83.5" transform="rotate(-90 37.8 83.5)">2</text>
<text x="68.6" y="78.7">36</text>
<text x="68.6" y="83.8">38</text>
<text x="68.6" y="81.3">43</text>
<text x="118.1" y="83.8">14</text>
<text x="118.1" y="81.3">18</text>
<text x="118.1" y="78.7">19</text>
<text x="168.2" y="78.7">2</text>
<text x="168.2" y="83.8">3</text>
<text x="168.2" y="81.3">4</text>
<text x="246.8" y="81.6" transform="rotate(-90 246.8 81.6)">4</text>
<text x="68.6" y="88.9">39</text>
<text x="68.6" y="86.4">42</text>
<text x="118.1" y="88.9">15</text>
<text x="118.1" y="86.4">17</text>
<text x="68.6" y="91.4">40</text>
<text x="68.6" y="94">41</text>
<text x="118.1" y="91.4">16</text>
<text x="36.8" y="104.1">4</text>
<text x="198.1" y="107.9">1</text>
<text x="207" y="107.9">2</text>
<text x="254" y="107.9">1</text>
<text x="262.8" y="107.9">2</text>
<text x="198.1" y="110.5">3</text>
<text x="198.1" y="113">5</text>
<text x="207" y="110.5">4</text>
<text x="207" y="113">6</text>
<text x="254" y="110.5">3</text>
<text x="262.8" y="110.5">4</text>
<text x="262.8" y="113">6</text>
<text x="44.4" y="114.3">1</text>
<text x="198.1" y="115.6">7</text>
<text x="198.1" y="118.1">9</text>
<text x="206.4" y="118.1">10</text>
<text x="207" y="115.6">8</text>
<text x="254" y="115.6">7</text>
<text x="254" y="118.1">9</text>
<text x="262.2" y="118.1">10</text>
<text x="262.8" y="115.6">8</text>
<text x="197.5" y="120.6">11</text>
<text x="206.4" y="120.6">12</text>
<text x="74.2" y="130.8">1</text>
<text x="86.9" y="130.8">5</text>
<text x="74.2" y="133.3">3</text>
<text x="198.1" y="133.3">1</text>
<text x="198.1" y="135.9">3</text>
<text x="207" y="133.3">2</text>
<text x="207" y="135.9">4</text>
<text x="81" y="140.6" transform="rotate(-90 81 140.6)">2</text>
<text x="125.5" y="143.1" transform="rotate(-90 125.5 143.1)">24</text>
<text x="128" y="142.5" transform="rotate(-90 128 142.5)">5</text>
<text x="130.6" y="143.1" transform="rotate(-90 130.6 143.1)">29</text>
<text x="198.1" y="138.4">5</text>
<text x="198.1" y="141">7</text>
<text x="198.1" y="143.5">9</text>
<text x="206.4" y="143.5">10</text>
<text x="207" y="138.4">6</text>
<text x="207" y="141">8</text>
<text x="197.5" y="146">11</text>
<text x="206.4" y="146">12</text>
<text x="128" y="160.9" transform="rotate(-90 128 160.9)">49</text>
<text x="74.2" y="162.6">1</text>
<text x="74.2" y="165.1">3</text>
<text x="86.9" y="162.6">5</text>
<text x="81" y="172.4" transform="rotate(-90 81 172.4)">2</text>
</g>
<g font-size="1.8" fill="#0f0f0f">
<text x="58.4" y="53.3">BTN_A</text>
<text x="104.8" y="50.8">CRESET</text>
<text x="148" y="50.8">CDONE</text>
<text x="58.4" y="58.4">USBD+</text>
<text x="58.4" y="55.9">BTN_B</text>
<text x="101.6" y="58.4">J3_P4</text>
<text x="58.4" y="60.9">USBD-</text>
<text x="101.6" y="60.9">J3_P3</text>
<text x="101.6" y="63.5">J3_P6</text>
<text x="201.9" y="64.8">ICE40_SPI_SO</text>
<text x="262.9" y="64.8">ICE40_SPI_SI</text>
<text x="101.6" y="71.1">FLASH_IO2_WP</text>
<text x="101.6" y="68.6">J3_P8</text>
<text x="101.6" y="66">J3_P5</text>
<text x="154.3" y="66">J2_P7</text>
<text x="154.3" y="71.1">J2_P5</text>
<text x="154.3" y="68.6">J3_P2</text>
<text x="201.9" y="69.8">ICE40_SPI_SS</text>
<text x="201.9" y="67.3">ICE40_SPI_SCK</text>
<text x="55.2" y="73.6">J2_P1</text>
<text x="101.6" y="76.2">FLASH_IO3_HLD</text>
<text x="101.6" y="73.6">J3_P7</text>
<text x="154.3" y="76.2">J2_P8</text>
<text x="154.3" y="73.6">J3_P1</text>
<text x="201.9" y="72.4">FLASH_IO2_WP</text>
<text x="201.9" y="74.9">FLASH_IO3_HLD</text>
<text x="55.2" y="81.3">J2_P6</text>
<text x="55.2" y="78.7">J2_P2</text>
<text x="55.2" y="83.8">J2_P4</text>
<text x="101.6" y="78.7">TX</text>
<text x="101.6" y="81.3">RX</text>
<text x="101.6" y="83.8">ICE40_SPI_SO</text>
<text x="55.2" y="88.9">RGB_BLUE</text>
<text x="55.2" y="86.3">J2_P3</text>
<text x="101.6" y="86.3">ICE40_SPI_SI</text>
<text x="101.6" y="88.9">ICE40_SPI_SCK</text>
<text x="55.2" y="94">RGB_RED</text>
<text x="55.2" y="91.4">RGB_GREEN</text>
<text x="101.6" y="91.4">ICE40_SPI_SS</text>
<text x="183.5" y="107.9">J2_P1</text>
<text x="215.9" y="107.9">J2_P2</text>
<text x="239.4" y="107.9">CRESET</text>
<text x="270.5" y="107.9">CDONE</text>
<text x="183.5" y="113">J2_P5</text>
<text x="183.5" y="110.5">J2_P3</text>
<text x="215.9" y="110.5">J2_P4</text>
<text x="215.9" y="113">J2_P6</text>
<text x="239.4" y="110.5">ICE40_SPI_SO</text>
<text x="239.4" y="113">ICE40_SPI_SCK 5</text>
<text x="270.5" y="110.5">TX</text>
<text x="270.5" y="113">RX</text>
<text x="183.5" y="115.6">J2_P7</text>
<text x="215.9" y="115.6">J2_P8</text>
<text x="239.4" y="115.6">ICE40_SPI_SS</text>
<text x="270.5" y="115.6">ICE40_SPI_SI</text>
<text x="183.5" y="133.3">J3_P1</text>
<text x="183.5" y="135.9">J3_P3</text>
<text x="215.9" y="135.9">J3_P4</text>
<text x="215.9" y="133.3">J3_P2</text>
<text x="183.5" y="141">J3_P7</text>
<text x="183.5" y="138.4">J3_P5</text>
<text x="215.9" y="138.4">J3_P6</text>
<text x="215.9" y="141">J3_P8</text>
<text x="46.4" y="146">BTN_A</text>
<text x="45.7" y="165.1">BTN_B</text>
</g>
</svg>
